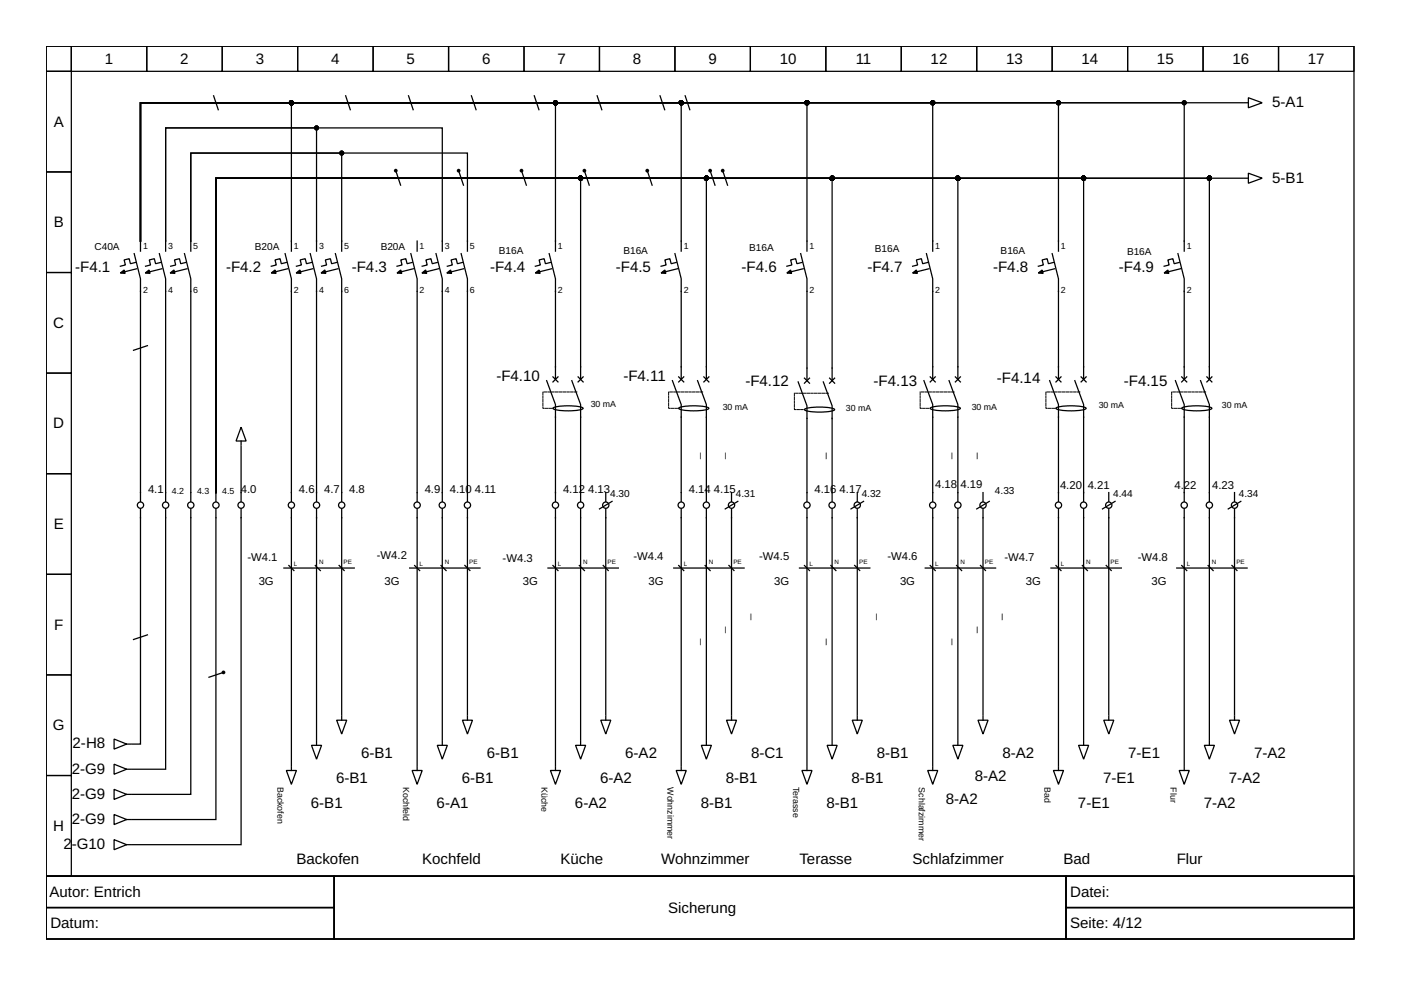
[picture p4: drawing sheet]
<svg xmlns="http://www.w3.org/2000/svg" width="297mm" height="210mm" viewBox="0 0 297 210" stroke-linecap="round" stroke-linejoin="round" font-family="sans-serif">
<g fill="none" stroke="#000" stroke-width=".27">
<path d="M9.8 9.8h277.3v176h-277.3zM9.8 9.8h5.3v5.3h-5.3zM9.8 15.1h5.3v21.4h-5.3zM15.1 9.8h16v5.3h-16zM31.1 9.8h16v5.3h-16zM47.1 9.8h16v5.3h-16zM63.1 9.8h16v5.3h-16zM79.1 9.8h16v5.3h-16zM95.1 9.8h16v5.3h-16zM111.1 9.8h16v5.3h-16zM127.1 9.8h16v5.3h-16zM143.1 9.8h16v5.3h-16z"/>
<path d="M159.1 9.8h16v5.3h-16zM175.1 9.8h16v5.3h-16zM191.1 9.8h16v5.3h-16zM207.1 9.8h16v5.3h-16zM223.1 9.8h16v5.3h-16zM239.1 9.8h16v5.3h-16zM255.1 9.8h16v5.3h-16zM271.1 9.8h16v5.3h-16zM9.8 36.5h5.3v21.3h-5.3zM45.2 20.2l1.1 3.2M73.2 20.2l1.1 3.2M83.9 36.2l1.1 3.2"/>
<path d="M86.6 20.2l1 3.2M97.2 36.2l1.1 3.2M99.9 20.2l1.1 3.2M110.6 36.2l1 3.2M113.2 20.2l1.1 3.2M123.9 36.2l1.1 3.2M126.6 20.2l1 3.2M137.2 36.2l1.1 3.2M139.9 20.2l1.1 3.2M145.2 20.2l1.1 3.2M150.6 36.2l1 3.2M153.2 36.2l1.1 3.2"/>
<path d="M263.6 21.8h-233.8v29.3M263.6 37.8h-217.8v66.6M263.9 37.8h.8M263.9 21.8h.8M264.7 36.7l2.9 1.1-2.9 1.1zM264.7 20.7l2.9 1.1-2.9 1.1zM9.8 57.8h5.3v21.3h-5.3zM28.5 53.8l1.3 5.3v47.2M28.7 55.6l-1 .3-.3-1.1-1.1 .3 .3 1.1-1.1 .2M29 57l-3.2 .8M29.8 51.1v-29.3h32v31.4M29.8 51.1v-29.3h88v31.4"/>
<path d="M29.8 51.1v-29.3h168v31.4M29.8 51.1v-29.3h114.6v31.4M29.8 51.1v-29.3h141.3v31.4M29.8 51.1v-29.3h221.3v31.4M29.8 51.1v-29.3h194.6v31.4M29.8 51.1v2.1M33.8 53.8l1.3 5.3v47.2M34.1 55.6l-1.1 .3-.3-1.1-1 .3 .2 1.1-1 .2M34.3 57l-3.2 .8M35.1 51.1v-24h58.7v26.1M35.1 51.1v-24h32v26.1M35.1 51.1v2.1"/>
<path d="M39.1 53.8l1.4 5.3v47.2M39.4 55.6l-1.1 .3-.2-1.1-1.1 .3 .3 1.1-1.1 .2M39.7 57l-3.2 .8M40.5 51.1v-18.6h58.6v20.7M40.5 51.1v-18.6h31.9v20.7M40.5 51.1v2.1M60.4 53.8l1.4 5.3v47.2M60.7 55.6l-1.1 .3-.2-1.1-1.1 .3 .3 1.1-1.1 .2M61 57l-3.2 .8M65.8 53.8l1.3 5.3v47.2M66 55.6l-1 .3-.3-1.1-1.1 .3 .3 1.1-1.1 .2M66.3 57l-3.2 .8"/>
<path d="M71.1 53.8l1.3 5.3v47.2M71.4 55.6l-1.1 .3-.3-1.1-1 .3 .2 1.1-1 .2M71.6 57l-3.2 .8M87.1 53.8l1.3 5.3v47.2M87.4 55.6l-1.1 .3-.3-1.1-1 .3 .2 1.1-1 .2M87.6 57l-3.2 .8M88.4 51.1v2.1M92.4 53.8l1.4 5.3v47.2M92.7 55.6l-1.1 .3-.2-1.1-1.1 .3 .3 1.1-1.1 .2M93 57l-3.2 .8M97.8 53.8l1.3 5.3v47.2M98 55.6l-1 .3-.3-1.1-1.1 .3 .3 1.1-1.1 .2"/>
<path d="M98.3 57l-3.2 .8M116.4 53.8l1.4 5.3v21.3M116.7 55.6l-1.1 .3-.2-1.1-1.1 .3 .3 1.1-1.1 .2M117 57l-3.2 .8M143.1 53.8l1.3 5.3v21.3M143.4 55.6l-1.1 .3-.3-1.1-1 .3 .2 1.1-1 .2M143.6 57l-3.2 .8M169.8 53.8l1.3 5.3v21.6M170 55.6l-1 .3-.3-1.1-1.1 .3 .3 1.1-1.1 .2M170.3 57l-3.2 .8M196.4 53.8l1.4 5.3v21.3M196.7 55.6l-1.1 .3-.2-1.1-1.1 .3 .3 1.1-1.1 .2"/>
<path d="M197 57l-3.2 .8M223.1 53.8l1.3 5.3v21.3M223.3 55.6l-1 .3-.3-1.1-1.1 .3 .3 1.1-1 .2M223.6 57l-3.2 .8M249.7 53.8l1.4 5.3v21.3M250 55.6l-1.1 .3-.2-1.1-1.1 .3 .3 1.1-1.1 .2M250.3 57l-3.2 .8M9.8 79.1h5.3v21.3h-5.3zM31.4 73.2l-3.2 1.1M117.2 79.9l1.1 1.1M118.3 79.9l-1.1 1.1M122.6 79.9l1 1.1"/>
<path d="M123.6 79.9l-1 1.1M143.9 79.9l1.1 1.1M145 79.9l-1.1 1.1M149.2 79.9l1.1 1.1M150.3 79.9l-1.1 1.1M197.2 79.9l1.1 1.1M198.3 79.9l-1.1 1.1M202.6 79.9l1 1.1M203.6 79.9l-1 1.1M223.9 79.9l1 1.1M224.9 79.9l-1 1.1M229.2 79.9l1.1 1.1"/>
<path d="M230.3 79.9l-1.1 1.1M250.5 79.9l1.1 1.1M251.6 79.9l-1.1 1.1M255.9 79.9l1 1.1M256.9 79.9l-1 1.1M51.1 90.6l1.1 2.9h-2.2zM51.1 93.5v.8M51.1 94.6v11.7M115.9 80.7l1.9 5.1v20.5M117.4 86.4a12.4 12.4 0 0 1 6.1 0l.1 .2a9.1 9.1 0 0 1-5.4 .4l-.8-.3-.2-.1zM121.2 80.7l1.9 5.1v20.5M123.1 80.4v-42.6h-77.3v66.6"/>
<path d="M142.6 80.7l1.8 5.1v20.5M144 86.4a12.4 12.4 0 0 1 6.2 0l.1 .2a9.1 9.1 0 0 1-5.5 .4l-.8-.3-.1-.1zM147.9 80.7l1.9 5.1v20.5M149.8 80.4v-42.6h-104v66.6M169.2 81l1.9 5v20.3M170.6 80.2l1 1M170.7 86.7a12.4 12.4 0 0 1 6.1 0l.2 .1a9.1 9.1 0 0 1-5.5 .4l-.8-.2-.1-.2zM171.6 80.2l-1 1M174.6 81l1.8 5v20.3M175.9 80.2l1.1 1M176.4 80.7v-42.9h-130.6v66.6M177 80.2l-1.1 1"/>
<path d="M195.9 80.7l1.9 5.1v20.5M197.3 86.4a12.4 12.4 0 0 1 6.2 0l.1 .2a9.1 9.1 0 0 1-5.4 .4l-.9-.3-.1-.1zM201.2 80.7l1.9 5.1v20.5M203.1 80.4v-42.6h-157.3v66.6M222.5 80.7l1.9 5.1v20.5M224 86.4a12.4 12.4 0 0 1 6.2 0l.1 .2a9.1 9.1 0 0 1-5.5 .4l-.8-.3-.1-.1zM227.9 80.7l1.8 5.1v20.5M229.7 80.4v-42.6h-183.9v66.6M249.2 80.7l1.9 5.1v20.5M250.7 86.4a12.4 12.4 0 0 1 6.1 0l.1 .2a9.1 9.1 0 0 1-5.4 .4l-.8-.3-.2-.1zM254.5 80.7l1.9 5.1v20.5M256.4 80.4v-42.6h-210.6v66.6"/>
<path d="M9.8 100.4h5.3v21.4h-5.3zM29.8 107.9v49.9h-1.9M35.1 107.9v55.2h-7.2M40.5 107.9v60.5h-12.6M45.8 107.9v65.9h-17.9M45.8 104.4v1.9M51.1 107.9v71.2h-23.2M61.2 119.9l1.1 1.1M61.8 107.9v54.4M66.8 119.9l1.1 1.1M67.1 107.9v49.1M71.9 119.9l1.1 1.1"/>
<path d="M72.4 107.9v43.7M87.9 119.9l1.1 1.1M88.4 107.9v54.4M93.5 119.9l1.1 1.1M93.8 107.9v49.1M98.6 119.9l1 1.1M99.1 107.9v43.7M117.2 119.9l1.1 1.1M117.8 107.9v54.4M122.8 119.9l1.1 1.1M123.1 107.9v49.1M127.9 119.9l1.1 1.1"/>
<path d="M128.4 107.9v43.7M128.4 104.4v1.9M129.8 106.3l-2.7 1.6M143.9 119.9l1.1 1.1M144.4 107.9v54.4M149.5 119.9l1.1 1.1M149.8 107.9v49.1M154.5 119.9l1.1 1.1M155.1 107.9v43.7M155.1 104.4v1.9M156.4 106.3l-2.6 1.6M170.6 119.9l1 1.1"/>
<path d="M171.1 107.9v54.4M176.2 119.9l1 1.1M176.4 107.9v49.1M181.2 119.9l1.1 1.1M181.8 107.9v43.7M181.8 104.4v1.9M183.1 106.3l-2.7 1.6M197.2 119.9l1.1 1.1M197.8 107.9v54.4M202.8 119.9l1.1 1.1M203.1 107.9v49.1M207.9 119.9l1 1.1"/>
<path d="M208.4 107.9v43.7M208.4 104.4v1.9M209.8 106.3l-2.7 1.6M223.9 119.9l1 1.1M224.4 107.9v54.4M229.5 119.9l1 1.1M229.7 107.9v49.1M234.5 119.9l1.1 1.1M235.1 107.9v43.7M235.1 104.4v1.9M236.4 106.3l-2.7 1.6M250.5 119.9l1.1 1.1"/>
<path d="M251.1 107.9v54.4M256.1 119.9l1.1 1.1M256.4 107.9v49.1M261.2 119.9l1.1 1.1M261.7 107.9v43.7M261.7 104.4v1.9M263.1 106.3l-2.7 1.6M9.8 121.8h5.3v21.3h-5.3zM31.4 134.6l-3.2 1M60.2 120.4h14.9M86.9 120.4h14.9M116.2 120.4h14.9"/>
<path d="M142.8 120.4h15M169.5 120.4h14.9M196.2 120.4h14.9M222.8 120.4h14.9M249.5 120.4h14.9M9.8 143.1h5.3v21.3h-5.3zM24.2 156.7l2.7 1.1-2.7 1zM26.9 157.8h.8M47.4 142.6l-3.2 1M66 158h2.2l-1.1 3zM67.1 157.2v.8M71.4 152.7h2.1l-1.1 2.9z"/>
<path d="M72.4 151.9v.8M92.7 158h2.1l-1 3zM93.8 157.2v.8M98 152.7h2.2l-1.1 2.9zM99.1 151.9v.8M122 158h2.2l-1.1 3zM123.1 157.2v.8M127.4 152.7h2.1l-1.1 2.9zM128.4 151.9v.8M148.7 158h2.1l-1 3zM149.8 157.2v.8M154 152.7h2.2l-1.1 2.9z"/>
<path d="M155.1 151.9v.8M175.4 158h2.1l-1.1 3zM176.4 157.2v.8M180.7 152.7h2.1l-1 2.9zM181.8 151.9v.8M202 158h2.2l-1.1 3zM203.1 157.2v.8M207.4 152.7h2.1l-1.1 2.9zM208.4 151.9v.8M228.7 158h2.1l-1.1 3zM229.7 157.2v.8M234 152.7h2.1l-1 2.9z"/>
<path d="M235.1 151.9v.8M255.3 158h2.2l-1.1 3zM256.4 157.2v.8M260.7 152.7h2.1l-1.1 2.9zM261.7 151.9v.8M9.8 164.4h5.3v21.4h-5.3zM24.2 178l2.7 1.1-2.7 1.1zM24.2 172.7l2.7 1.1-2.7 1zM24.2 167.4l2.7 1-2.7 1.1zM24.2 162l2.7 1.1-2.7 1.1zM26.9 179.1h.8M26.9 173.8h.8"/>
<path d="M26.9 168.4h.8M26.9 163.1h.8M60.7 163.4h2.1l-1 2.9zM61.8 162.6v.8M87.4 163.4h2.1l-1.1 2.9zM88.4 162.6v.8M116.7 163.4h2.1l-1 2.9zM117.8 162.6v.8M143.4 163.4h2.1l-1.1 2.9zM144.4 162.6v.8M170 163.4h2.2l-1.1 2.9zM171.1 162.6v.8"/>
<path d="M196.7 163.4h2.1l-1 2.9zM197.8 162.6v.8M223.3 163.4h2.2l-1.1 2.9zM224.4 162.6v.8M250 163.4h2.1l-1 2.9zM251.1 162.6v.8M9.8 185.8h277.3v13.3h-277.3zM9.8 185.8h61v6.6h-61zM9.8 192.4h61v6.7h-61zM70.8 185.8h155.2v13.3h-155.2zM226 185.8h61.1v6.6h-61.1zM226 192.4h61.1v6.7h-61.1z"/>
<circle cx="29.8" cy="107.1" r=".67"/>
<circle cx="35.1" cy="107.1" r=".67"/>
<circle cx="40.5" cy="107.1" r=".67"/>
<circle cx="45.8" cy="107.1" r=".67"/>
<circle cx="51.1" cy="107.1" r=".67"/>
<circle cx="61.8" cy="107.1" r=".67"/>
<circle cx="67.1" cy="107.1" r=".67"/>
<circle cx="72.4" cy="107.1" r=".67"/>
<circle cx="88.4" cy="107.1" r=".67"/>
<circle cx="93.8" cy="107.1" r=".67"/>
<circle cx="99.1" cy="107.1" r=".67"/>
<circle cx="117.8" cy="107.1" r=".67"/>
<circle cx="123.1" cy="107.1" r=".67"/>
<circle cx="128.4" cy="107.1" r=".67"/>
<circle cx="144.4" cy="107.1" r=".67"/>
<circle cx="149.8" cy="107.1" r=".67"/>
<circle cx="155.1" cy="107.1" r=".67"/>
<circle cx="171.1" cy="107.1" r=".67"/>
<circle cx="176.4" cy="107.1" r=".67"/>
<circle cx="181.8" cy="107.1" r=".67"/>
<circle cx="197.8" cy="107.1" r=".67"/>
<circle cx="203.1" cy="107.1" r=".67"/>
<circle cx="208.4" cy="107.1" r=".67"/>
<circle cx="224.4" cy="107.1" r=".67"/>
<circle cx="229.7" cy="107.1" r=".67"/>
<circle cx="235.1" cy="107.1" r=".67"/>
<circle cx="251.1" cy="107.1" r=".67"/>
<circle cx="256.4" cy="107.1" r=".67"/>
<circle cx="261.7" cy="107.1" r=".67"/>
</g>
<g fill="#000" stroke="#000" stroke-width=".27">
<path d="M25.5 57.9l.8-.7 .2 .8zM30.8 57.9l.8-.7 .2 .8zM36.1 57.9l.8-.7 .2 .8zM57.5 57.9l.8-.7 .2 .8zM62.8 57.9l.8-.7 .2 .8zM68.1 57.9l.8-.7 .2 .8zM84.2 57.9l.8-.7 .2 .8zM89.5 57.9l.8-.7 .2 .8zM94.7 57.9l.8-.7 .2 .8zM113.5 57.9l.8-.7 .2 .8zM140.2 57.9l.8-.7 .2 .8zM166.8 57.9l.8-.7 .2 .8z"/>
<path d="M193.5 57.9l.8-.7 .2 .8zM220.2 57.9l.7-.7 .3 .8zM246.8 57.9l.8-.7 .2 .8z"/>
<circle cx="61.8" cy="21.8" r=".4"/>
<circle cx="67.1" cy="27.1" r=".4"/>
<circle cx="72.4" cy="32.5" r=".4"/>
<circle cx="117.8" cy="21.8" r=".4"/>
<circle cx="123.1" cy="37.8" r=".4"/>
<circle cx="144.4" cy="21.8" r=".4"/>
<circle cx="149.8" cy="37.8" r=".4"/>
<circle cx="171.1" cy="21.8" r=".4"/>
<circle cx="176.4" cy="37.8" r=".4"/>
<circle cx="197.8" cy="21.8" r=".4"/>
<circle cx="203.1" cy="37.8" r=".4"/>
<circle cx="224.4" cy="21.8" r=".4"/>
<circle cx="229.7" cy="37.8" r=".4"/>
<circle cx="251.1" cy="21.8" r=".4"/>
<circle cx="256.4" cy="37.8" r=".4"/>
</g>
<path d="M122.3 83.1h-7.2v3.5h2.1M149 83.1h-7.2v3.5h2.1M175.6 83.4h-7.2v3.4h2.2M202.3 83.1h-7.2v3.5h2.1M228.9 83.1h-7.2v3.5h2.2M255.6 83.1h-7.2v3.5h2.1" fill="none" stroke="#000" stroke-width=".21" stroke-dasharray=".5 .3"/>
<g fill="#000">
<circle cx="83.9" cy="36.2" r=".4"/>
<circle cx="97.2" cy="36.2" r=".4"/>
<circle cx="110.6" cy="36.2" r=".4"/>
<circle cx="123.9" cy="36.2" r=".4"/>
<circle cx="137.2" cy="36.2" r=".4"/>
<circle cx="150.6" cy="36.2" r=".4"/>
<circle cx="153.2" cy="36.2" r=".4"/>
<circle cx="47.4" cy="142.6" r=".4"/>
</g>
<g font-size="3.2">
<text x="22.2" y="13.5">1</text>
<text x="38.2" y="13.5">2</text>
<text x="54.2" y="13.5">3</text>
<text x="70.2" y="13.5">4</text>
<text x="86.2" y="13.5">5</text>
<text x="102.2" y="13.5">6</text>
<text x="118.2" y="13.5">7</text>
<text x="134.2" y="13.5">8</text>
<text x="150.2" y="13.5">9</text>
<text x="165.3" y="13.5">10</text>
<text x="181.4" y="13.5">11</text>
<text x="197.3" y="13.5">12</text>
<text x="213.3" y="13.5">13</text>
<text x="229.3" y="13.5">14</text>
<text x="245.3" y="13.5">15</text>
<text x="261.3" y="13.5">16</text>
<text x="277.3" y="13.5">17</text>
<text x="269.7" y="22.7">5-A1</text>
<text x="11.4" y="26.9">A</text>
<text x="269.7" y="38.7">5-B1</text>
<text x="11.4" y="48.2">B</text>
<text x="15.9" y="57.6">-F4.1</text>
<text x="47.9" y="57.6">-F4.2</text>
<text x="74.6" y="57.6">-F4.3</text>
<text x="103.9" y="57.6">-F4.4</text>
<text x="130.6" y="57.6">-F4.5</text>
<text x="157.2" y="57.6">-F4.6</text>
<text x="183.9" y="57.6">-F4.7</text>
<text x="210.6" y="57.6">-F4.8</text>
<text x="237.2" y="57.6">-F4.9</text>
<text x="11.3" y="69.5">C</text>
<text x="105.2" y="80.7">-F4.10</text>
<text x="132.2" y="80.7">-F4.11</text>
<text x="158" y="81.8">-F4.12</text>
<text x="185.2" y="81.8">-F4.13</text>
<text x="211.4" y="81.2">-F4.14</text>
<text x="238.3" y="81.8">-F4.15</text>
<text x="11.3" y="90.8">D</text>
<text x="11.4" y="112.2">E</text>
<text x="11.5" y="133.5">F</text>
<text x="11.2" y="154.8">G</text>
<text x="15.4" y="158.7">2-H8</text>
<text x="76.6" y="160.7">6-B1</text>
<text x="103.2" y="160.7">6-B1</text>
<text x="132.6" y="160.7">6-A2</text>
<text x="159.2" y="160.7">8-C1</text>
<text x="185.9" y="160.7">8-B1</text>
<text x="212.6" y="160.7">8-A2</text>
<text x="239.2" y="160.7">7-E1</text>
<text x="265.9" y="160.7">7-A2</text>
<text x="15.2" y="164">2-G9</text>
<text x="71.2" y="166">6-B1</text>
<text x="97.9" y="166">6-B1</text>
<text x="127.2" y="166">6-A2</text>
<text x="153.9" y="166">8-B1</text>
<text x="180.6" y="166">8-B1</text>
<text x="206.7" y="165.5">8-A2</text>
<text x="233.9" y="166">7-E1</text>
<text x="260.5" y="166">7-A2</text>
<text x="15.2" y="169.4">2-G9</text>
<text x="65.9" y="171.4">6-B1</text>
<text x="92.6" y="171.4">6-A1</text>
<text x="121.9" y="171.4">6-A2</text>
<text x="148.6" y="171.4">8-B1</text>
<text x="175.2" y="171.4">8-B1</text>
<text x="200.6" y="170.6">8-A2</text>
<text x="228.5" y="171.4">7-E1</text>
<text x="255.2" y="171.4">7-A2</text>
<text x="11.3" y="176.2">H</text>
<text x="15.2" y="174.7">2-G9</text>
<text x="13.4" y="180">2</text>
<text x="15.2" y="180">-G10</text>
<text x="62.8" y="183.1">Backofen</text>
<text x="89.5" y="183.1">Kochfeld</text>
<text x="118.8" y="183.1">Küche</text>
<text x="140.2" y="183.1">Wohnzimmer</text>
<text x="169.5" y="183.1">Terasse</text>
<text x="193.5" y="183.1">Schlafzimmer</text>
<text x="225.5" y="183.1">Bad</text>
<text x="249.5" y="183.1">Flur</text>
<text x="10.5" y="190.2">Autor: Entrich</text>
<text x="226.9" y="190.2">Datei:</text>
<text x="10.7" y="196.8">Datum:</text>
<text x="141.7" y="193.5">Sicherung</text>
<text x="226.9" y="196.8">Seite: 4/12</text>
</g>
<g font-size="2.4">
<text x="148.2" y="97.2" transform="rotate(-90 148.2 97.2)">_</text>
<text x="153.5" y="97.2" transform="rotate(-90 153.5 97.2)">_</text>
<text x="174.8" y="97.4" transform="rotate(-90 174.8 97.4)">_</text>
<text x="201.5" y="97.2" transform="rotate(-90 201.5 97.2)">_</text>
<text x="206.8" y="97.2" transform="rotate(-90 206.8 97.2)">_</text>
<text x="31.4" y="104.4">4.1</text>
<text x="51" y="104.4">4.0</text>
<text x="63.4" y="104.4">4.6</text>
<text x="68.7" y="104.4">4.7</text>
<text x="74" y="104.4">4.8</text>
<text x="90" y="104.4">4.9</text>
<text x="95.4" y="104.4">4.10</text>
<text x="100.7" y="104.4">4.11</text>
<text x="119.4" y="104.4">4.12</text>
<text x="124.7" y="104.4">4.13</text>
<text x="146" y="104.4">4.14</text>
<text x="151.4" y="104.4">4.15</text>
<text x="172.7" y="104.4">4.16</text>
<text x="178" y="104.4">4.17</text>
<text x="198.3" y="103.4">4.18</text>
<text x="203.6" y="103.4">4.19</text>
<text x="224.7" y="103.6">4.20</text>
<text x="230.6" y="103.6">4.21</text>
<text x="249" y="103.6">4.22</text>
<text x="257" y="103.6">4.23</text>
<text x="52.4" y="119">-W4.1</text>
<text x="79.9" y="118.4">-W4.2</text>
<text x="106.6" y="119.2">-W4.3</text>
<text x="134.3" y="118.7">-W4.4</text>
<text x="161" y="118.7">-W4.5</text>
<text x="188.2" y="118.7">-W4.6</text>
<text x="213" y="119">-W4.7</text>
<text x="241.2" y="119">-W4.8</text>
<text x="54.8" y="124">3G</text>
<text x="81.5" y="124">3G</text>
<text x="110.8" y="124">3G</text>
<text x="137.5" y="124">3G</text>
<text x="164.2" y="124">3G</text>
<text x="190.8" y="124">3G</text>
<text x="217.5" y="124">3G</text>
<text x="244.1" y="124">3G</text>
<text x="158.8" y="131.5" transform="rotate(-90 158.8 131.5)">_</text>
<text x="185.5" y="131.5" transform="rotate(-90 185.5 131.5)">_</text>
<text x="212.2" y="131.5" transform="rotate(-90 212.2 131.5)">_</text>
<text x="148.2" y="136.8" transform="rotate(-90 148.2 136.8)">_</text>
<text x="153.5" y="134.2" transform="rotate(-90 153.5 134.2)">_</text>
<text x="174.8" y="136.8" transform="rotate(-90 174.8 136.8)">_</text>
<text x="201.5" y="136.8" transform="rotate(-90 201.5 136.8)">_</text>
<text x="206.8" y="134.2" transform="rotate(-90 206.8 134.2)">_</text>
</g>
<g font-size="2.1">
<text x="20.1" y="53">C40A</text>
<text x="54.1" y="53">B20A</text>
<text x="80.7" y="53">B20A</text>
<text x="105.8" y="53.8">B16A</text>
<text x="132.2" y="53.8">B16A</text>
<text x="158.8" y="53.2">B16A</text>
<text x="185.5" y="53.5">B16A</text>
<text x="212.2" y="53.8">B16A</text>
<text x="238.9" y="54">B16A</text>
<text x="129.4" y="105.4">4.30</text>
<text x="156" y="105.4">4.31</text>
<text x="182.7" y="105.4">4.32</text>
<text x="211" y="104.8">4.33</text>
<text x="236" y="105.4">4.44</text>
<text x="262.7" y="105.4">4.34</text>
</g>
<g font-size="1.9">
<text x="30.3" y="52.7">1</text>
<text x="35.7" y="52.7">3</text>
<text x="41" y="52.7">5</text>
<text x="62.3" y="52.7">1</text>
<text x="67.6" y="52.7">3</text>
<text x="73" y="52.7">5</text>
<text x="89" y="52.7">1</text>
<text x="94.3" y="52.7">3</text>
<text x="99.6" y="52.7">5</text>
<text x="118.3" y="52.7">1</text>
<text x="145" y="52.7">1</text>
<text x="171.6" y="52.7">1</text>
<text x="198.3" y="52.7">1</text>
<text x="224.9" y="52.7">1</text>
<text x="251.6" y="52.7">1</text>
<text x="30.3" y="62">2</text>
<text x="35.7" y="62">4</text>
<text x="41" y="62">6</text>
<text x="62.3" y="62">2</text>
<text x="67.6" y="62">4</text>
<text x="73" y="62">6</text>
<text x="89" y="62">2</text>
<text x="94.3" y="62">4</text>
<text x="99.6" y="62">6</text>
<text x="118.3" y="62">2</text>
<text x="145" y="62">2</text>
<text x="171.6" y="62">2</text>
<text x="198.3" y="62">2</text>
<text x="224.9" y="62">2</text>
<text x="251.6" y="62">2</text>
<text x="125.2" y="86.3">30 mA</text>
<text x="153.2" y="86.8">30 mA</text>
<text x="179.4" y="87.1">30 mA</text>
<text x="206" y="86.8">30 mA</text>
<text x="232.9" y="86.6">30 mA</text>
<text x="259.1" y="86.6">30 mA</text>
<text x="36.5" y="104.7">4.2</text>
<text x="41.8" y="104.7">4.3</text>
<text x="47.1" y="104.7">4.5</text>
<text x="58.8" y="166.8" transform="rotate(90 58.8 166.8)">Backofen</text>
<text x="85.5" y="166.8" transform="rotate(90 85.5 166.8)">Kochfeld</text>
<text x="114.8" y="166.8" transform="rotate(90 114.8 166.8)">Küche</text>
<text x="141.5" y="167" transform="rotate(90 141.5 167)">Wohnzimmer</text>
<text x="168.2" y="166.8" transform="rotate(90 168.2 166.8)">Terasse</text>
<text x="194.8" y="167" transform="rotate(90 194.8 167)">Schlafzimmer</text>
<text x="221.5" y="166.8" transform="rotate(90 221.5 166.8)">Bad</text>
<text x="248.1" y="167" transform="rotate(90 248.1 167)">Flur</text>
</g>
<g font-size="1.3">
<text x="62.3" y="119.9">L</text>
<text x="67.6" y="119.6">N</text>
<text x="72.8" y="119.6">PE</text>
<text x="89" y="119.9">L</text>
<text x="94.3" y="119.6">N</text>
<text x="99.5" y="119.6">PE</text>
<text x="118.3" y="119.9">L</text>
<text x="123.6" y="119.6">N</text>
<text x="128.8" y="119.6">PE</text>
<text x="145" y="119.9">L</text>
<text x="150.3" y="119.6">N</text>
<text x="155.5" y="119.6">PE</text>
<text x="171.6" y="119.9">L</text>
<text x="177" y="119.6">N</text>
<text x="182.2" y="119.6">PE</text>
<text x="198.3" y="119.9">L</text>
<text x="203.6" y="119.6">N</text>
<text x="208.8" y="119.6">PE</text>
<text x="224.9" y="119.9">L</text>
<text x="230.3" y="119.6">N</text>
<text x="235.5" y="119.6">PE</text>
<text x="251.6" y="119.9">L</text>
<text x="256.9" y="119.6">N</text>
<text x="262.1" y="119.6">PE</text>
</g>
</svg>
